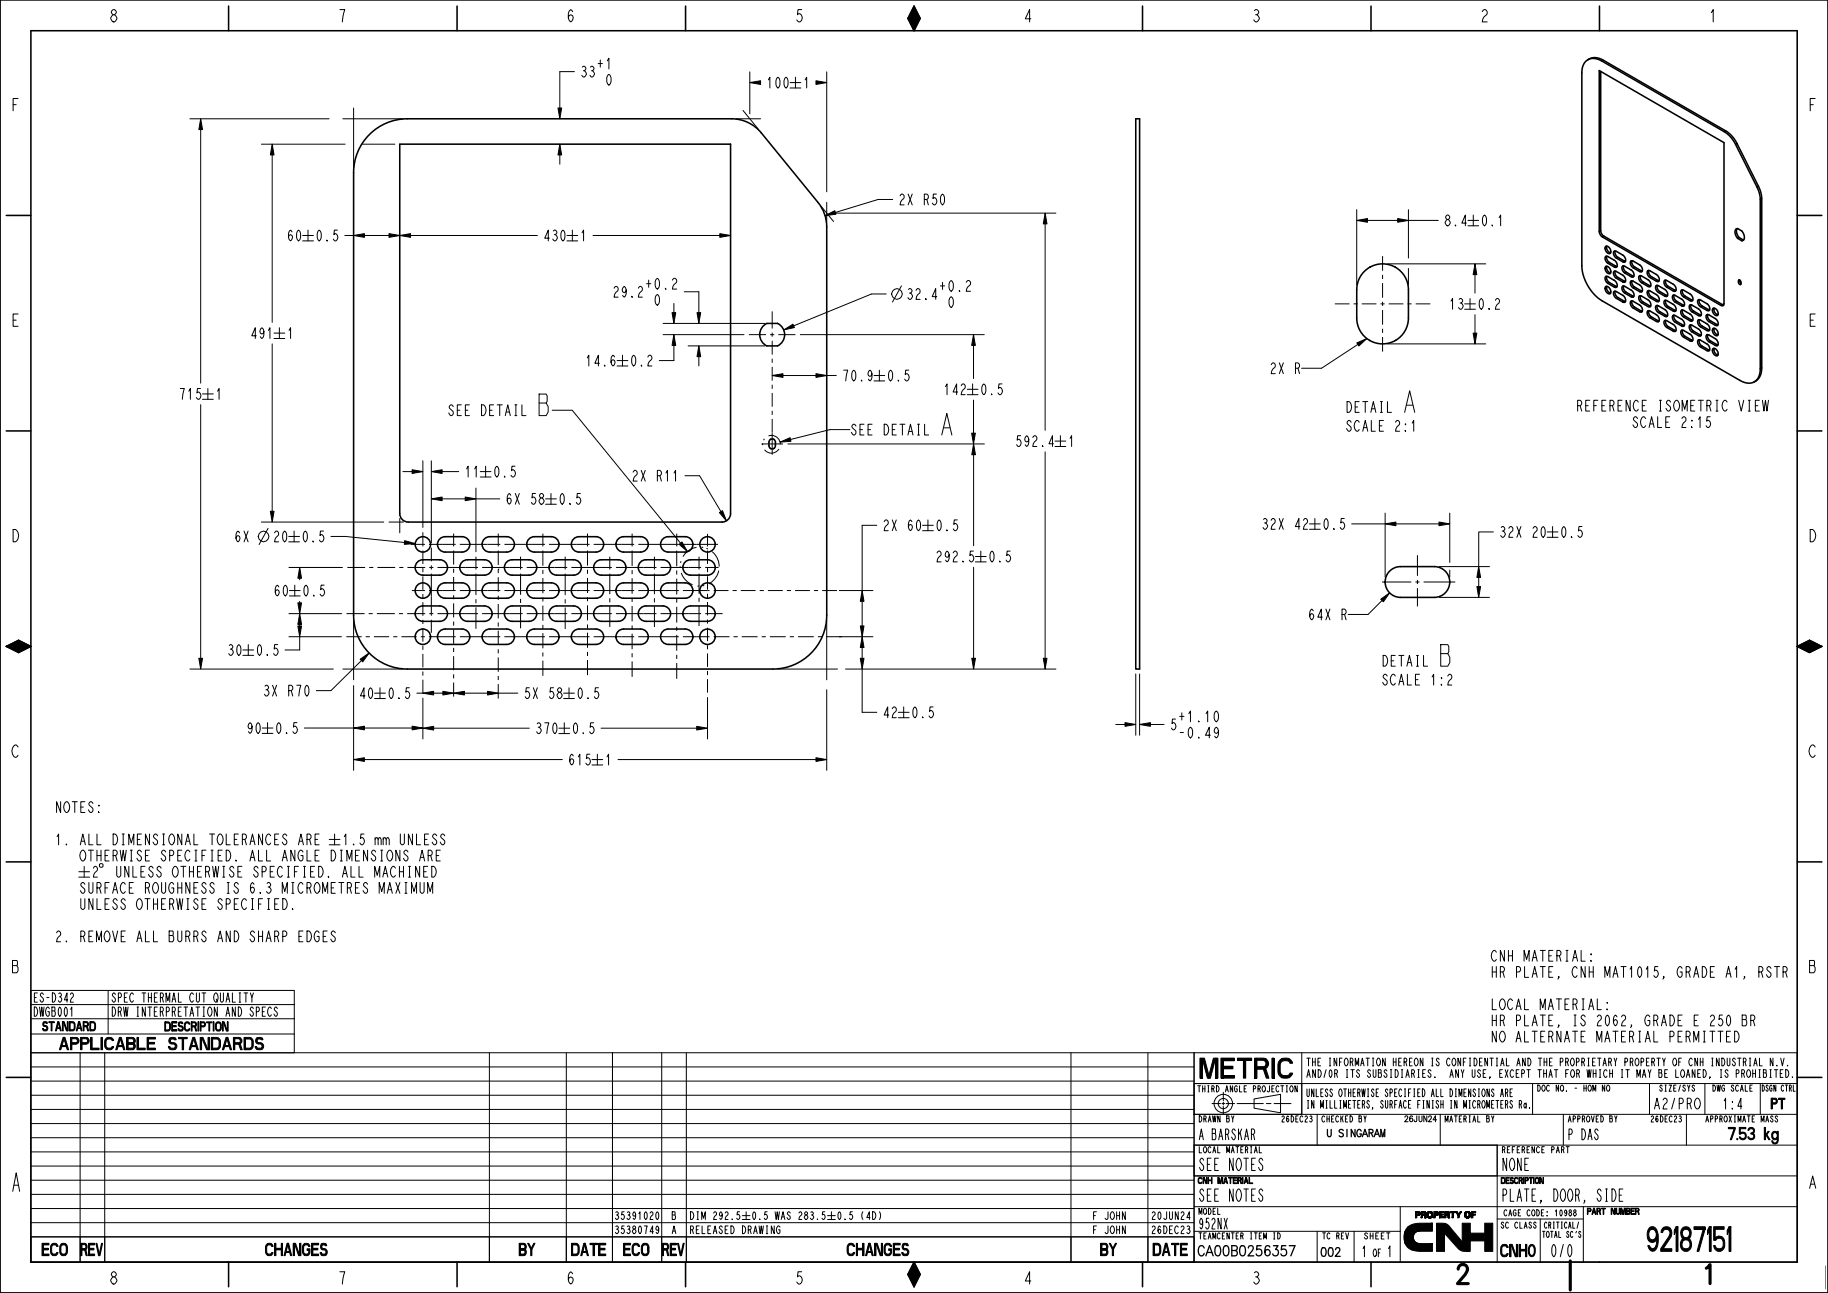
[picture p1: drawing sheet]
<svg xmlns="http://www.w3.org/2000/svg" width="594mm" height="420mm" viewBox="0 0 594 420" stroke-linecap="round" stroke-linejoin="round" font-family="sans-serif">
<g fill="#000">
<path d="M297 2l2 4h-4zM295 6h4l-2 4zM65.2 38.6l.6 3.5h-1.2zM181.3 35.1h1.2l-.6 3.5zM243.7 26.8l3.5-.6v1.2zM265.2 26.2l3.5 .6-3.5 .6zM88.5 46.8l.6 3.5h-1.2zM181.9 46.8l.6 3.5h-1.2zM114.9 76.5l3.5-.6v1.2zM129.9 76.5l3.5-.6v1.2zM126.4 75.9l3.5 .6-3.5 .6zM233.9 75.9l3.5 .6-3.5 .6z"/>
<path d="M268.1 70l3.2-1.5 .3 1.1zM339.6 69.2l.6 3.5h-1.2zM440.9 71.6l3.5-.6v1.2zM454.2 71l3.5 .6-3.5 .6zM479.3 85.7l.6 3.5h-1.2zM219 108.7l.6 3.5h-1.2zM218.4 101.6h1.2l-.6 3.5zM226.5 101.6h1.2l-.6 3.5zM227.1 112.4l.6 3.5h-1.2zM254.7 107.2l3-1.9 .5 1.1zM316.4 108.7l.6 3.5h-1.2zM440.9 111.4l3.3-1.4-2.6 2.4z"/>
<path d="M478.7 108.2h1.2l-.6 3.5zM250.9 122l3.5-.6v1.2zM265.2 121.4l3.5 .6-3.5 .6zM133.9 152.6l3.5 .6-3.5 .6zM140.2 153.2l3.5-.6v1.2zM253.5 143.6l3.2-1.4 .3 1.1zM315.8 140.7h1.2l-.6 3.5zM316.4 144.2l.6 3.5h-1.2zM87.9 166.1h1.2l-.6 3.5zM131.5 175.6l3.4 1-3.5 .2zM140.2 162.1l3.5-.6v1.2zM151.2 161.5l3.5 .6-3.5 .6z"/>
<path d="M220.7 176.8l.9-.7 1.8 3zM233.8 166.5l1-.6 1.3 3.3zM450.1 170.2l3.5-.6v1.2zM467.6 169.6l3.5 .6-3.5 .6zM97.4 199.3l.6 3.5h-1.2zM97.4 184.3l.6 3.5h-1.2zM96.8 195.8h1.2l-.6 3.5zM280.2 191.8l.6 3.5h-1.2zM448.7 194.6l2.9-2-2.1 2.9zM480.5 184.1l.6 3.5h-1.2zM479.9 190.6h1.2l-.6 3.5zM2 210l4-2 4 2z"/>
<path d="M2 210h8l-4 2zM64.6 213.8h1.2l-.6 3.5zM96.8 203.3h1.2l-.6 3.5zM117 214.1l2.9-2-2 2.9zM280.2 206.8l.6 3.5h-1.2zM279.6 213.8h1.2l-.6 3.5zM279.6 203.3h1.2l-.6 3.5zM315.8 213.8h1.2l-.6 3.5zM339 213.8h1.2l-.6 3.5zM584 210l4-2 4 2zM584 210h8l-4 2zM114.9 236.5l3.5-.6v1.2z"/>
<path d="M133.9 235.9l3.5 .6-3.5 .6zM137.4 225.2l3.5-.6v1.2zM137.4 236.5l3.5-.6v1.2zM143.9 224.6l3.5 .6-3.5 .6zM147.4 225.2l3.5-.6v1.2zM158.4 224.6l3.5 .6-3.5 .6zM226.4 235.9l3.5 .6-3.5 .6zM365.6 234.7l3.5 .6-3.5 .6zM370.3 235.3l3.5-.6v1.2zM114.9 246.7l3.5-.6v1.2zM265.2 246.1l3.5 .6-3.5 .6zM59.2 337.4h.5v3.6h-.5z"/>
<path d="M457.4 398.7l8.1-1.4v2.6l-8.9 .1zM457.5 398.6l1.1-.7 1.4-.4 5.5-.2zM466.8 397.3l2.5 .1 1.1 .4 4.8 5.6 2.6-.3-3.7 2.7-4.7-5.2v5.9h-2.6zM295 414h4l-2 4zM297 410l2 4h-4zM458.7 406l6.8-2v2.5h-4.5zM456.3 402h3zM456.3 401.9l3-.1zM456.3 402.1l3 .1zM456.3 401.7l3-.1v.2l-3 .1zM456.3 402.2l3 .1zM456.3 401.6l3-.1z"/>
<path d="M456.3 402.3h3l.1 .1-3.1 .1zM456.3 401.5l3.1-.1zM456.3 402.5l3.1 .1zM456.3 401.3l3.1-.1v.2l-3.1 .1zM456.3 402.6l3.1 .1zM456.3 401.2l3.2-.1zM456.3 402.7l3.2 .1-3.1 .1zM456.3 401.1l3.2-.1zM456.4 402.9h3.1zM456.4 401l3.1-.1zM456.4 403h3.2zM456.4 400.8l3.2-.1-3.2 .3z"/>
<path d="M456.4 403.1h3.2zM456.4 400.7h3.3zM456.4 403.2h3.3zM456.4 400.6l3.4-.1zM456.4 403.3h3.4zM456.4 400.5h3.4zM456.5 403.4h3.4zM456.5 400.5l3.4-.1zM456.5 403.4l3.4 .1zM456.5 400.4l3.5-.1zM456.5 403.5h3.5zM456.5 400.3l3.6-.1z"/>
<path d="M456.5 403.6h3.6zM456.5 400.2h3.7zM456.5 403.7h3.7zM456.5 400.1h3.9zM456.6 403.7l3.8 .1zM456.6 400.1l4-.1zM456.6 403.8h4zM456.6 400l4.7-.1zM456.6 403.9h4.3zM456.6 404h4.9zM456.7 404h5.2zM456.7 404h8.8l-6.8 2-1.3-.8z"/>
<path d="M474.1 405.8l3.7-2.7v3.4l-2.5-.1zM476.6 406.5h.4zM475.2 397.3h2.6v3.3h4.7v2.5h-4.7l-2.6 .3zM482.5 397.3h2.6v9.2h-2.6z"/>
</g>
<g fill="none" stroke="#000" stroke-width=".32">
<path d="M295 6h4l-2 4zM297 2l2 4h-4zM521.1 19.6l-.5 .3M61.7 38.6h45.2M65.2 38.6l.6 3.5h-1.2zM111.4 38.6h19.4M114.9 35.1v19.4M181.3 35.1h1.2l-.6 3.5zM186.7 23.3h-4.8v11.8M239.3 38.6h7.9M241.4 35.9l5 6M243.7 26.8l3.5-.6v1.2z"/>
<path d="M243.7 23.3v13.7M265.2 26.2l3.5 .6-3.5 .6zM268.7 23.3v39M65.2 42.1v82.4M85 46.8h27.1M88.5 46.8l.6 3.5h-1.2zM88.5 50.3v54.4M117.8 46.8h10.5M181.9 46.8l.6 3.5h-1.2zM181.9 50.3v3M560.8 42.5l-.4 .3M564.5 46.7l-.5 .2"/>
<path d="M112.1 76.5h2.8M114.9 76.5l3.5-.6v1.2zM118.4 76.5h8M126.4 75.9l3.5 .6-3.5 .6zM129.9 76.5l3.5-.6v1.2zM133.4 76.5h41.2M192.7 76.5h41.2M233.9 75.9l3.5 .6-3.5 .6zM266.9 67l4 4.9M268.1 70l3.2-1.5 .3 1.1zM268.7 65.7v6.4M270.3 69.2h72.8"/>
<path d="M290.1 64.8h-4.8l-13.8 4.2M339.6 69.2l.6 3.5h-1.2zM339.6 72.7v67.1M440.9 71.6l3.5-.6v1.2zM440.9 68.1v24.4M444.4 71.6h9.8M454.2 71l3.5 .6-3.5 .6zM457.7 68.1v15.7M457.7 71.6h9.7M520.2 74.9l-.5 .3M521.2 76.7l-.5 .3M571.4 60.5l-.4 .3"/>
<path d="M572.5 64.6l-.5 .2M219 98.6v3M222.4 94.8h4.7v6.8M288 95.5h-4.8l-25.3 10.4M292.9 92.9l-2.9 5.2M433.8 98.7h4.7M439.9 98.7h1.3M442.5 98.7h4.8M448.6 98.7h1.4M449.3 83.2v4.8M449.3 89.3v1.3M449.3 92v4.7"/>
<path d="M449.3 98v1.4M450.9 85.7h31.9M451.3 98.7h4.8M457.4 98.7h1.3M457.7 87.2v5.3M460.1 98.7h4.7M479.3 85.7l.6 3.5h-1.2zM479.3 89.2v6M522.1 80.4l-.5 .2M522.1 86.9l-.5 .3M522.1 93.4l-.5 .3M523 85.3l-.5 .2"/>
<path d="M523 91.8l-.5 .3M525.1 86.5l-.5 .2M525.1 93l-.5 .3M525.7 83.6l-.4 .2M525.7 90.1l-.4 .3M525.7 96.6l-.4 .3M527.8 84.8l-.5 .2M527.8 91.3l-.5 .3M527.8 97.8l-.5 .3M528.5 88.4l-.5 .3M528.5 94.9l-.5 .3M530.5 89.6l-.4 .3"/>
<path d="M530.5 96.1l-.4 .3M531.2 86.7l-.5 .3M531.2 93.3l-.5 .2M531.2 99.8l-.5 .3M533.3 87.9l-.5 .3M533.3 94.5l-.5 .2M533.9 91.6l-.4 .2M533.9 98.1l-.4 .3M536 92.8l-.5 .2M536 99.3l-.5 .3M536.7 89.9l-.5 .3M536.7 96.4l-.5 .3"/>
<path d="M538.8 91.1l-.5 .3M538.8 97.6l-.5 .3M539.4 94.7l-.5 .3M541.5 95.9l-.5 .3M542.1 93l-.4 .3M542.1 99.6l-.4 .2M544.2 94.2l-.5 .3M544.9 97.9l-.5 .3M547 99.1l-.5 .3M547.6 96.2l-.5 .3M549.7 97.4l-.5 .3M553.1 99.4l-.5 .2"/>
<path d="M559.7 98.9l-.5 .3M565.3 91l-.4 .2M565.4 91.4l-.5 .3M88.5 111.7v54.4M215.5 108.7h26.3M215.5 105.1h33.1M218.4 101.6h1.2l-.6 3.5zM219 108.7l.6 3.5h-1.2zM219 112.2v4.9h-4.8M223.6 112.4h25M226.5 101.6h1.2l-.6 3.5zM227.1 112.4l.6 3.5h-1.2z"/>
<path d="M227.1 115.9v3M243.4 108.7h5.5M250.3 108.7h1.3M250.9 101.2v5.5M250.9 108v1.4M250.9 110.7v4.5M250.9 116.5v1.3M250.9 119.2v4.4M252.9 108.7h5.6M254.7 107.2l3-1.9 .5 1.1zM260.1 108.7h59.8M316.4 108.7l.6 3.5h-1.2z"/>
<path d="M316.4 112.2v10.8M440.9 111.4l3.3-1.4-2.6 2.4zM441.3 111.9l-11.8 7.7h-6.5M449.3 100.7v4.8M449.3 106.8v1.3M449.3 109.5v4.7M450.9 111.7h31.9M478.7 108.2h1.2l-.6 3.5zM479.3 102.2v6M533.3 101l-.5 .3M536.7 102.9l-.5 .3M538.8 104.1l-.5 .3"/>
<path d="M539.4 101.3l-.5 .2M541.5 102.5l-.5 .2M542.1 106.1l-.4 .3M544.2 100.8l-.5 .2M544.2 107.3l-.5 .3M544.9 104.4l-.5 .3M547 105.6l-.5 .3M547.6 102.7l-.5 .3M547.6 109.3l-.5 .2M549.7 103.9l-.5 .3M549.7 110.5l-.5 .2M550.3 101l-.4 .3"/>
<path d="M550.3 107.6l-.4 .2M552.4 102.2l-.4 .3M552.4 108.8l-.4 .2M553.1 105.9l-.5 .3M553.1 112.4l-.5 .3M555.2 100.6l-.5 .2M555.2 107.1l-.5 .3M555.2 113.6l-.5 .3M555.8 104.2l-.5 .3M555.8 110.7l-.5 .3M556.9 100.5l-.4 .3M556.9 107l-.4 .3"/>
<path d="M556.9 113.6l-.4 .2M557.9 105.4l-.5 .3M557.9 111.9l-.5 .3M572.5 119.5l-.5 .3M65.2 131.5v82.3M179.5 133.3h6.5l35.2 43.1M250.9 122l3.5-.6v1.2zM250.9 125v1.3M250.9 127.6v4.5M250.9 133.4v1.4M250.9 136.1v4.5M254.4 122h10.8"/>
<path d="M265.2 121.4l3.5 .6-3.5 .6zM268.7 122h3.1M276.2 139.6h-6.5l-12.8 3.2M316.4 130v10.7M130.9 153.2h3M133.9 152.6l3.5 .6-3.5 .6zM137.4 149.7v21.6M140.2 153.2l3.5-.6v1.2zM140.2 149.7v26.6M143.7 153.2h5.4M154.7 158.6v20.6M222.6 154.5h4.7l7 11.7"/>
<path d="M247.4 144.2h7M250.9 140.7v7M253.5 143.6l3.2-1.4 .3 1.1zM256 144.2h63.9M315.8 140.7h1.2l-.6 3.5zM316.4 144.2l.6 3.5h-1.2zM316.4 147.7v29.6M339.6 146.8v67M85 169.6h39.7M87.1 171.6l-2.9 5.3M87.9 166.1h1.2l-.6 3.5zM107.5 174.3h4.8l19.1 1.9"/>
<path d="M126.4 169.6h4.7M129.9 168.4v4.7M131.5 175.6l3.4 1-3.5 .2zM133.5 176.8h4.6M137.4 172.9v4.6M137.4 178.8v4.4M139.4 176.8h8.7M140.2 162.1l3.5-.6v1.2zM140.2 177.9v4.4M143.7 162.1h7.5M147.4 173.3v4.2M147.4 178.8v4.6"/>
<path d="M149.4 176.8h13.2M151.2 161.5l3.5 .6-3.5 .6zM154.7 162.1h7.7M161.9 173.3v4.2M161.9 178.8v4.7M163.9 176.8h13.2M176.4 173.3v4.2M176.4 178.8v5M178.4 176.8h13.2M190.9 173.3v4.2M190.9 178.8v4.9M192.9 176.8h13.2"/>
<path d="M205.4 173.3v4.2M205.4 178.8v5M207.4 176.8h13.2M219.9 173.3v4.2M219.9 178.8v5.2M220.7 176.8l.9-.7 1.8 3zM221.9 176.8h11.4M229.9 173.4v4.1M229.9 178.8v4.4M233.8 166.5l1-.6 1.3 3.3zM284.9 170.6h-4.7v21.2M439.3 170.2h10.8"/>
<path d="M450.1 170.2l3.5-.6v1.2zM450.1 166.7v20.8M453.6 170.2h14M467.6 169.6l3.5 .6-3.5 .6zM471.1 166.7v16M485.3 172.8h-4.8v11.3M93.9 199.3h17.1M93.9 184.3h17.4M96.8 195.8h1.2l-.6 3.5zM97.4 199.3l.6 3.5h-1.2zM97.4 184.3l.6 3.5h-1.2zM97.4 187.8v.5"/>
<path d="M97.4 195.3v.5M112.6 199.3h5.9M112.9 184.3h5.8M119.8 199.3h1.3M120 184.3h1.3M122.5 199.3h5.8M122.7 184.3h5.7M129.6 199.3h1.4M129.7 184.3h1.4M132.3 199.3h5.9M132.4 184.3h5.8M133.9 191.8h4.2"/>
<path d="M137.4 184.6v1.3M137.4 187.2v4.4M137.4 193v1.3M137.4 195.6v4.4M139.4 191.8h8.7M139.5 199.3h1.3M139.5 184.3h1.3M140.2 183.7v1.3M140.2 186.3v13.7M142.2 199.3h13.1M142.2 184.3h13.1M147.4 184.7v1.4"/>
<path d="M147.4 187.4v4.6M147.4 193.3v1.4M147.4 196v4.6M149.4 191.8h13.2M154.7 180.8v4.2M154.7 186.3v7M154.7 194.6v1.4M154.7 197.3v7M156.7 199.3h13.1M156.7 184.3h13.1M161.9 184.8h.1M161.9 184.8v1.4"/>
<path d="M161.9 187.5v4.7M161.9 193.5v1.4M161.9 196.2v4.7M163.9 191.8h13.2M169.2 180.8v4.2M169.2 186.3v6.9M169.2 194.5v1.4M169.2 197.2v6.9M171.2 199.3h13.1M171.2 184.3h13.1M176.4 185.1v1.3M176.4 187.8v4.9"/>
<path d="M176.4 194v1.4M176.4 196.7v5M178.4 191.8h13.2M183.7 180.8v4.2M183.7 186.3v7M183.7 194.7v1.3M183.7 197.3v7M185.7 199.3h13.1M185.7 184.3h13.1M190.9 185.1v1.3M190.9 187.7v4.9M190.9 194v1.3"/>
<path d="M190.9 196.6v4.9M192.9 191.8h13.2M198.2 180.8v4.2M198.2 186.3v6.7M198.2 194.3v1.4M198.2 197v6.7M200.2 199.3h13.1M200.2 184.3h13.1M205.4 185.2v1.3M205.4 187.8v5M205.4 194.2v1.3M205.4 196.8v5.1"/>
<path d="M207.4 191.8h13.2M212.7 180.8v4.2M212.7 186.3v6.7M212.7 194.3v1.4M212.7 197v6.7M214.7 199.3h13.1M214.7 184.3h13.1M219.9 185.3v1.3M219.9 188v5.1M219.9 194.4v1.4M219.9 197.1v5.1M221.9 191.8h8.7"/>
<path d="M227.2 180.8v4.2M227.2 186.3v6.5M227.2 194.2v1.3M227.2 196.8v6.6M229.2 199.3h5.6M229.2 184.3h4.3M229.9 184.5v1.4M229.9 187.2v4.3M229.9 192.9v1.3M229.9 195.5v4.4M231.9 191.8h4.8M238.1 191.8h1.3"/>
<path d="M240.7 191.8h4.9M246.9 191.8h1.3M249.6 191.8h4.8M255.7 191.8h1.3M258.4 191.8h4.8M264.5 191.8h1.4M267.2 191.8h4.8M272.8 191.8h10.9M280.2 191.8l.6 3.5h-1.2zM280.2 195.3v8M316.4 184.3v29.5M448.7 194.6l2.9-2-2.1 2.9z"/>
<path d="M449.1 189.1h9.5M449.1 195.1l-4.5 4.5h-6.5M460 189.1h1.3M460.6 180.3v6.8M460.6 188.4v1.3M460.6 191.1v5.9M462.6 189.1h10.3M467.7 194.1h16.3M467.7 184.1h16.3M471.1 185.2v2.3M479.9 190.6h1.2l-.6 3.5zM480.5 184.1l.6 3.5h-1.2z"/>
<path d="M480.5 187.6v3M2 210l4-2 4 2zM2 210h8l-4 2zM61.7 217.3h46.6M64.6 213.8h1.2l-.6 3.5zM93.9 206.8h17M96.8 203.3h1.2l-.6 3.5zM97.4 202.8v.5M97.4 206.8v4.3h-4.8M111.4 217.3h19.4M112.5 206.8h5M114.9 201.4v19.4"/>
<path d="M117 214.1l2.9-2-2 2.9zM117.5 214.6l-10 9.7h-4.7M118.8 206.8h1.4M121.5 206.8h5M127.8 206.8h1.3M130.5 206.8h4.9M136.8 206.8h1.3M137.4 201.3v1.4M137.4 204v4.4M137.4 209.7v1.4M137.4 212.4v4.4M137.4 218.1v1.4"/>
<path d="M139.4 206.8h8.7M140.2 201.3v4.3M147.4 201.9v1.3M147.4 204.6v4.5M147.4 210.5v1.3M147.4 213.1v4.6M147.4 219v1.4M149.4 206.8h13.2M161.9 202.2v1.3M161.9 204.9v4.7M161.9 210.9v1.3M161.9 213.6v4.6"/>
<path d="M161.9 219.6v1.3M163.9 206.8h13.2M176.4 203v1.3M176.4 205.7v4.9M176.4 211.9v1.4M176.4 214.6v4.9M178.4 206.8h13.2M190.9 202.9v1.3M190.9 205.5v4.9M190.9 211.8v1.3M190.9 214.4v4.9M192.9 206.8h13.2"/>
<path d="M205.4 203.2v1.3M205.4 205.9v5M205.4 212.2v1.3M205.4 214.9v5M207.4 206.8h13.2M219.9 203.6v1.3M219.9 206.2v5.2M219.9 212.7v1.3M219.9 215.4v5.1M221.9 206.8h8.7M229.9 201.2v1.4M229.9 203.9v4.4"/>
<path d="M229.9 209.6v1.3M229.9 212.3v4.3M229.9 218v1.3M231.9 206.8h5.2M238.4 206.8h1.3M241.1 206.8h5.1M247.5 206.8h1.4M250.2 206.8h5.1M252.8 217.3h19.4M256.7 206.8h1.3M259.3 206.8h5.2M265.8 206.8h1.3"/>
<path d="M268.5 206.8h15.2M268.7 201.4v19.4M274.8 217.3h68.3M279.6 213.8h1.2l-.6 3.5zM279.6 203.3h1.2l-.6 3.5zM280.2 206.8l.6 3.5h-1.2zM280.2 217.3v14.1h4.7M280.2 210.3v3.5M315.8 213.8h1.2l-.6 3.5zM339 213.8h1.2l-.6 3.5zM369.1 218.9v19.9M370.3 218.9v19.9"/>
<path d="M584 210l4-2 4 2zM584 210h8l-4 2zM98.9 236.5h16M114.9 236.5l3.5-.6v1.2zM114.9 222.7v27.5M118.4 236.5h15.5M133.9 235.9l3.5 .6-3.5 .6zM137.4 225.2l3.5-.6v1.2zM137.4 236.5l3.5-.6v1.2zM137.4 220.8v4.4h-2M137.4 226.8v13.2M140.9 236.5h31.1"/>
<path d="M140.9 225.2h3M143.9 224.6l3.5 .6-3.5 .6zM147.4 225.2l3.5-.6v1.2zM147.4 221.7v4.6M150.9 225.2h7.5M158.4 224.6l3.5 .6-3.5 .6zM161.9 225.2h6.4M161.9 222.2v4.7M195.3 236.5h31.1M226.4 235.9l3.5 .6-3.5 .6zM229.9 220.6v4.4M229.9 226.6v13.4"/>
<path d="M268.7 224.1v26.1M362.6 235.3h3M365.6 234.7l3.5 .6-3.5 .6zM370.3 235.3l3.5-.6v1.2zM373.8 235.3h4.5M114.9 246.7l3.5-.6v1.2zM118.4 246.7h64.3M200.8 246.7h64.4M265.2 246.1l3.5 .6-3.5 .6zM10 321.7h85.6v14.2M10 326.3h85.6M35.1 321.7v14.2"/>
<path d="M58 337h2.9v.4h-2.9zM59.2 337.4h.5v3.6h-.5zM95.6 330.9h-85.6v79.1h574v-68h-574h85.6v-6.1h-85.6M10 355.8h378M10 351.2h378M10 346.6h378M26 342v68M34 342v68M159 342v68M184 342v68M199 342v68v-8.2h-189h378M215 342v68"/>
<path d="M223 342v68M348 342v68M373 342v68M388 352h35v10h-35zM388 342v68v-8.2h-189M388 352h196M393.9 358.5h2.7M397.1 358.5h.9M397.5 354.8v2.8M397.5 358v.9M397.5 359.4v2.4M398.4 358.5h2.8"/>
<path d="M402 358.5h8.5M407.5 357l8.6-1.5v6l-8.6-1.5zM411.5 358.5h1.5M414 358.5h5.5M423 342v20M471.2 350l.5-2.5 .6 2.5M471.4 349.1h.7M498 352v10M536 352v10M554 352v10M572 352v10M10 378.8h378"/>
<path d="M10 374.2h378M10 369.6h378M10 365h378M10 360.4h378M388 362h196M428 362v10M468 362v10M486.5 372v38M508 362v10M548 362v10M584 372h-196v10h98.5M10 397.2h378"/>
<path d="M10 392.6h378M10 388h378M10 383.4h378M388 400h67M388 392h196M388 382h196M428 400v10M440 400v10M455 392v18M457.4 398.7l8.1-1.4v2.6l-8.9 .1zM457.5 398.6l1.1-.7 1.4-.4 5.5-.2zM466.8 397.3l2.5 .1 1.1 .4 4.8 5.6 2.6-.3-3.7 2.7-4.7-5.2v5.9h-2.6z"/>
<path d="M475.2 397.3h2.6v3.3h4.7v2.5h-4.7l-2.6 .3zM482.5 397.3h2.6v9.2h-2.6zM486.5 396h28M500.5 396v14M514.5 392v18M295 414h4l-2 4zM297 410l2 4h-4zM456.3 401.9l3-.1zM456.3 402h3zM456.3 402.1l3 .1zM456.3 401.7l3-.1v.2l-3 .1zM456.3 402.2l3 .1z"/>
<path d="M456.3 401.6l3-.1zM456.3 402.3h3l.1 .1-3.1 .1zM456.3 401.5l3.1-.1zM456.3 402.5l3.1 .1zM456.3 401.3l3.1-.1v.2l-3.1 .1zM456.3 402.6l3.1 .1zM456.3 401.2l3.2-.1zM456.3 402.7l3.2 .1-3.1 .1zM456.3 401.1l3.2-.1zM456.4 401l3.1-.1zM456.4 402.9h3.1zM456.4 403h3.2z"/>
<path d="M456.4 400.8l3.2-.1-3.2 .3zM456.4 403.1h3.2zM456.4 400.7h3.3zM456.4 403.2h3.3zM456.4 400.6l3.4-.1zM456.4 403.3h3.4zM456.4 400.5h3.4zM456.5 403.4h3.4zM456.5 400.5l3.4-.1zM456.5 403.4l3.4 .1zM456.5 400.4l3.5-.1zM456.5 400.3l3.6-.1z"/>
<path d="M456.5 403.5h3.5zM456.5 400.2h3.7zM456.5 403.6h3.6zM456.5 400.1h3.9zM456.5 403.7h3.7zM456.6 400.1l4-.1zM456.6 403.7l3.8 .1zM456.6 400l4.7-.1zM456.6 403.8h4zM456.6 403.9h4.3zM456.6 404h4.9zM456.7 404h8.8l-6.8 2-1.3-.8z"/>
<path d="M456.7 404h5.2zM458.7 406l6.8-2v2.5h-4.5zM474.1 405.8l3.7-2.7v3.4l-2.5-.1zM476.6 406.5h.4zM481.7 413.8l.6-.7h.4l.6 .7a1.55 1.55 0 0 1-1 1.7l-.6 1.6h1.6"/>
<circle cx="291.5" cy="95.5" r="1.72"/>
<circle cx="85.6" cy="174.3" r="1.72"/>
<circle cx="397.5" cy="358.5" r="3"/>
<circle cx="397.5" cy="358.5" r="1.66"/>
</g>
<g fill="none" stroke="#000" stroke-width=".51">
<path d="M0 0h594v420h-594zM10 10h574v400h-574zM74.3 2v8M148.5 2v8M222.8 2v8M295 6l2-4 2 4M295 6l2 4 2-4M295 6h4M371.3 2v8M445.5 2v8M516 19.4l1.2-.6 1.1-.1 1.4 .3 1.3 .6 40 23 1.9 1.6 1.6 2.4 7.2 14.4 .8 3.1v55.7l-.6 2.6-.7 .9-1.1 .7M516 19.4l-.8 .7-.6 .9-.5 2.4-.1 62.9a14.6 14.6 0 0 0 6.6 11.4l45.1 26 2.3 .8 1.1-.1 1-.4"/>
<path d="M516 19.4l1-.4h1.1l2.5 .9 39.9 23 1.9 1.6 1.6 2.4 7.2 14.3 .8 3.2v55.6l-.5 2.5-.6 .9-.8 .6M519.8 2v8M369.1 38.6h1.2v178.7h-1.2zM519.7 22.9l40.5 23.4v52.3l-.3 .7-.7-.1-38.5-22.2-.7-.9-.3-.9zM520.2 23.2v51.7l.2 .9 .8 .9 38.9 22.4M120.6 43.2a17.4 17.4 0 0 1 11.8-4.6h105.3a12.5 12.5 0 0 1 9.7 4.6l18.4 22.6a12.5 12.5 0 0 1 2.9 7.9v126.1a17.5 17.5 0 0 1-17.5 17.5h-118.8a17.5 17.5 0 0 1-17.5-17.5v-143.7a17.5 17.5 0 0 1 5.7-12.9zM129.9 46.8h107.5v120a2.75 2.75 0 0 1-2.7 2.8h-102a2.75 2.75 0 0 1-2.8-2.8zM2 70h8M522.1 80l.2 1.3 1.1 .8M564.5 74.3l-.2 1.3 .9 1.6M564.7 77.4l-.6-1-.3-1 .2-.8 .6-.3 1.4 .7 .7 1.2 .1 1.4-.3 .5-.5 .1M564.7 77.4l1.3 .8"/>
<path d="M565.2 77.2l1.3 .7M565.2 77.2l-.5 .2M566.5 77.9l-.5 .3M566.6 77.9h-.1M584 70h8M443.7 87.9a8.4 8.4 0 0 1 9-1.5 8.4 8.4 0 0 1 5 7.7v9.2a8.4 8.4 0 0 1-8.4 8.4 8.4 8.4 0 0 1-8.4-8.4v-9.2a8.4 8.4 0 0 1 2.8-6.2zM521.8 80.1l.6-.1 .7 .7 .4 1-.3 .6h-.6l-.7-.6-.3-.9zM521.8 86.6h.6l.7 .6 .4 1-.3 .6h-.6l-.7-.6-.3-.9zM521.8 93.2l.6-.1 .7 .6 .4 1-.3 .7h-.6l-.7-.7-.3-.9zM521.8 83.4l.6-.1 2.5 1.5 .6 1-.1 .9-.7 .1-2.4-1.5-.7-1zM521.8 89.9l.6-.1 2.5 1.5 .6 1-.1 1h-.7l-2.4-1.4-.7-1.1zM522.1 93l.2 1.3 1.1 .9"/>
<path d="M522.1 89.8v.8l.6 .9 2.8 1.6M522.1 86.5l.2 1.3 1.1 .9M522.1 83.2v.9l.6 .9 2.8 1.6M524.5 81.7l.6-.1 2.5 1.5 .6 1-.1 .9-.6 .1-2.5-1.5-.6-1zM524.5 88.2l.6-.1 2.5 1.5 .6 1-.1 1h-.6l-2.5-1.4-.6-1.1zM524.5 94.7h.6l2.5 1.4 .6 1.1-.1 .9-.6 .1-2.5-1.5-.6-1zM524.9 94.6v.9l.5 .9 2.8 1.6M524.9 88.1v.8l.5 .9 2.8 1.6M524.9 81.5v.9l.5 .9 2.8 1.6M527.2 86.5l.7-.1 2.5 1.5 .6 1-.2 1h-.6l-2.5-1.4-.6-1zM527.2 93h.7l2.5 1.4 .6 1.1-.2 .9-.6 .1-2.5-1.5-.6-1zM527.6 92.9v.9l.5 .9 2.8 1.6"/>
<path d="M527.6 86.4v.8l.5 .9 2.8 1.6M530 84.8h.6l2.5 1.4 .6 1-.1 1-.7 .1-2.4-1.5-.6-1zM530 91.4l.6-.1 2.5 1.5 .6 1-.1 .9-.7 .1-2.4-1.5-.6-1zM530 97.9l.6-.1 2.5 1.5 .6 1-.1 1h-.7l-2.4-1.4-.6-1.1zM530.3 97.8v.8l.6 .9 2.8 1.6M530.3 91.2v.9l.6 .9 2.8 1.6M530.3 84.7v.8l.6 1 2.8 1.6M532.7 89.7l.6-.1 2.5 1.5 .6 1-.1 .9-.6 .1-2.5-1.5-.6-1zM532.7 96.2l.6-.1 2.5 1.5 .6 1-.1 1h-.6l-2.5-1.4-.6-1zM533.1 96.1v.8l.5 .9 2.8 1.6M533.1 89.5v.9l.5 .9 2.8 1.6M535.4 88l.7-.1 2.5 1.5 .6 1-.2 .9-.6 .1-2.5-1.4-.6-1.1z"/>
<path d="M535.4 94.5l.7-.1 2.5 1.5 .6 1-.2 1-.6 .1-2.5-1.5-.6-1zM535.8 94.4v.8l.5 .9 2.8 1.6M535.8 87.9v.8l.5 .9 2.8 1.6M538.2 92.8h.6l2.5 1.4 .6 1-.1 1-.7 .1-2.4-1.5-.6-1zM538.2 99.4l.6-.1 2.5 1.5 .6 1-.1 .9-.7 .1-2.4-1.5-.6-1zM538.6 99.2l-.1 .9 .6 .9 2.8 1.6M538.6 92.7l-.1 .8 .6 1 2.8 1.6M540.9 91.1h.6l2.5 1.4 .6 1.1-.1 .9-.6 .1-2.5-1.5-.6-1zM540.9 97.7l.6-.1 2.5 1.5 .6 1-.1 .9-.6 .1-2.5-1.5-.6-1zM541.3 97.5v.9l.5 .9 2.8 1.6M541.3 91v.9l.5 .9 2.8 1.6M543.6 96l.7-.1 2.5 1.5 .6 1-.2 .9-.6 .1-2.5-1.4-.6-1.1z"/>
<path d="M544 95.9v.8l.5 .9 2.8 1.6M546.4 94.3l.6-.1 2.5 1.5 .6 1-.1 1h-.7l-2.4-1.4-.6-1.1zM546.8 94.2l-.1 .8 .6 .9 2.8 1.6M549.1 99.1h.6l2.5 1.4 .6 1.1-.1 .9-.6 .1-2.5-1.5-.6-1zM549.5 99v.9l.5 .9 2.8 1.6M551.8 97.5l.7-.1 2.5 1.5 .6 1-.2 .9-.6 .1-2.5-1.5-.6-1zM552.2 97.3v.9l.5 .9 2.8 1.6M565 91h.4l.3 .4-.1 1-.6-.5zM565.4 91l.3 1.1M248.1 105.8l1.1-.7h3.5a4 4 0 0 1 2.3 3.6 4 4 0 0 1-2.3 3.7h-3.5a4 4 0 0 1-1.1-6.6zM535.4 101h.7l2.5 1.4 .6 1.1-.2 .9-.6 .1-2.5-1.5-.6-1zM535.8 100.9v.9l.5 .9 2.8 1.6"/>
<path d="M540.9 104.2l.6-.1 2.5 1.5 .6 1-.1 1h-.6l-2.5-1.4-.6-1zM541.3 104.1v.8l.5 .9 2.8 1.6M543.6 102.5l.7-.1 2.5 1.5 .6 1-.2 1-.6 .1-2.5-1.5-.6-1zM544 102.4v.8l.5 .9 2.8 1.6M546.4 100.8h.6l2.5 1.4 .6 1-.1 1-.7 .1-2.4-1.5-.6-1zM546.4 107.4l.6-.1 2.5 1.5 .6 1-.1 .9-.7 .1-2.4-1.5-.6-1zM546.8 107.2l-.1 .9 .6 .9 2.8 1.6M546.8 100.7l-.1 .9 .6 .9 2.8 1.6M549.1 105.7l.6-.1 2.5 1.5 .6 1-.1 .9-.6 .1-2.5-1.5-.6-1zM549.5 105.5v.9l.5 .9 2.8 1.6M551.8 104l.7-.1 2.5 1.5 .6 1-.2 1h-.6l-2.5-1.4-.6-1.1zM551.8 110.5l.7-.1 2.5 1.5 .6 1-.2 1-.6 .1-2.5-1.5-.6-1z"/>
<path d="M552.2 110.4v.8l.5 .9 2.8 1.6M552.2 103.9v.8l.5 .9 2.8 1.6M554.6 102.3l.6-.1 2.5 1.5 .6 1-.1 1h-.7l-2.4-1.4-.6-1.1zM554.6 108.8h.6l2.5 1.4 .6 1-.1 1-.7 .1-2.4-1.5-.6-1zM555 108.7l-.1 .9 .6 .9 2.8 1.6M555 102.2l-.1 .8 .6 .9 2.8 1.6M556.7 100.2h.6l.7 .6 .4 1-.3 .6h-.6l-.7-.6-.3-.9zM556.7 106.8l.6-.1 .7 .7 .4 .9-.3 .7h-.6l-.7-.7-.3-.9zM556.7 113.3l.6-.1 .7 .7 .4 1-.3 .6h-.6l-.7-.6-.3-.9zM557 113.2l.2 1.3 1.1 .8M557 106.6l.2 1.3 1.1 .9M557 100.1l.2 1.3 1.1 .9"/>
<path d="M2 140h8M584 140h8M250.2 142.9a1.05 1.05 0 0 1 1.1-.2 1.05 1.05 0 0 1 .7 .9v1.2a1.05 1.05 0 0 1-1.1 1 1.05 1.05 0 0 1-1-1v-1.4zM142.7 175.3a2.5 2.5 0 0 1 2-1h5.5a2.5 2.5 0 0 1 2.5 2.5 2.5 2.5 0 0 1-2.5 2.5h-5.5a2.5 2.5 0 0 1-2.3-1.4 2.5 2.5 0 0 1 .3-2.6zM157.2 175.3a2.5 2.5 0 0 1 2-1h5.5a2.5 2.5 0 0 1 2.5 2.5 2.5 2.5 0 0 1-2.5 2.5h-5.5a2.5 2.5 0 0 1-2.3-1.4 2.5 2.5 0 0 1 .3-2.6zM171.7 175.3a2.5 2.5 0 0 1 2-1h5.5a2.5 2.5 0 0 1 2.5 2.5 2.5 2.5 0 0 1-2.5 2.5h-5.5a2.5 2.5 0 0 1-2.3-1.4 2.5 2.5 0 0 1 .3-2.6zM186.6 174.9l1.6-.6h5.5a2.5 2.5 0 0 1 2.5 2.5 2.5 2.5 0 0 1-2.5 2.5h-5.5a2.5 2.5 0 0 1-2.4-1.6 2.5 2.5 0 0 1 .8-2.8zM200.7 175.3a2.5 2.5 0 0 1 2-1h5.5a2.5 2.5 0 0 1 2.5 2.5 2.5 2.5 0 0 1-2.5 2.5h-5.5a2.5 2.5 0 0 1-2.3-1.4 2.5 2.5 0 0 1 .3-2.6zM215.2 175.3a2.5 2.5 0 0 1 2-1h5.5a2.5 2.5 0 0 1 2.5 2.5 2.5 2.5 0 0 1-2.5 2.5h-5.5a2.5 2.5 0 0 1-2.3-1.4 2.5 2.5 0 0 1 .3-2.6zM135.5 197.8a2.5 2.5 0 0 1 1.9-1h5.5a2.5 2.5 0 0 1 2.5 2.5 2.5 2.5 0 0 1-2.5 2.5h-5.5a2.5 2.5 0 0 1-2.2-1.4 2.5 2.5 0 0 1 .3-2.6zM135.5 182.8a2.5 2.5 0 0 1 1.9-1h5.5a2.5 2.5 0 0 1 2.5 2.5 2.5 2.5 0 0 1-2.5 2.5h-5.5a2.5 2.5 0 0 1-2.2-1.4 2.5 2.5 0 0 1 .3-2.6zM142.7 190.3a2.5 2.5 0 0 1 2-1h5.5a2.5 2.5 0 0 1 2.5 2.5 2.5 2.5 0 0 1-2.5 2.5h-5.5a2.5 2.5 0 0 1-2.3-1.4 2.5 2.5 0 0 1 .3-2.6z"/>
<path d="M150.4 197.4l1.5-.6h5.5a2.5 2.5 0 0 1 2.5 2.5 2.5 2.5 0 0 1-2.5 2.5h-5.5a2.5 2.5 0 0 1-2.3-1.6 2.5 2.5 0 0 1 .8-2.8zM150.4 182.4l1.5-.6h5.5a2.5 2.5 0 0 1 2.5 2.5 2.5 2.5 0 0 1-2.5 2.5h-5.5a2.5 2.5 0 0 1-2.3-1.6 2.5 2.5 0 0 1 .8-2.8zM157.6 189.9l1.6-.6h5.5a2.5 2.5 0 0 1 2.5 2.5 2.5 2.5 0 0 1-2.5 2.5h-5.5a2.5 2.5 0 0 1-2.4-1.6 2.5 2.5 0 0 1 .8-2.8zM164.9 197.4l1.5-.6h5.5a2.5 2.5 0 0 1 2.5 2.5 2.5 2.5 0 0 1-2.5 2.5h-5.5a2.5 2.5 0 0 1-2.3-1.6 2.5 2.5 0 0 1 .8-2.8zM164.9 182.4l1.5-.6h5.5a2.5 2.5 0 0 1 2.5 2.5 2.5 2.5 0 0 1-2.5 2.5h-5.5a2.5 2.5 0 0 1-2.3-1.6 2.5 2.5 0 0 1 .8-2.8zM172.1 189.9l1.6-.6h5.5a2.5 2.5 0 0 1 2.5 2.5 2.5 2.5 0 0 1-2.5 2.5h-5.5a2.5 2.5 0 0 1-2.4-1.6 2.5 2.5 0 0 1 .8-2.8zM179.4 197.4l1.5-.6h5.5a2.5 2.5 0 0 1 2.5 2.5 2.5 2.5 0 0 1-2.5 2.5h-5.5a2.5 2.5 0 0 1-2.3-1.6 2.5 2.5 0 0 1 .8-2.8zM179.4 182.4l1.5-.6h5.5a2.5 2.5 0 0 1 2.5 2.5 2.5 2.5 0 0 1-2.5 2.5h-5.5a2.5 2.5 0 0 1-2.3-1.6 2.5 2.5 0 0 1 .8-2.8zM186.6 189.9l1.6-.6h5.5a2.5 2.5 0 0 1 2.5 2.5 2.5 2.5 0 0 1-2.5 2.5h-5.5a2.5 2.5 0 0 1-2.4-1.6 2.5 2.5 0 0 1 .8-2.8zM193.9 182.4l1.5-.6h5.5a2.5 2.5 0 0 1 2.5 2.5 2.5 2.5 0 0 1-2.5 2.5h-5.5a2.5 2.5 0 0 1-2.3-1.6 2.5 2.5 0 0 1 .8-2.8zM193.9 197.4l1.5-.6h5.5a2.5 2.5 0 0 1 2.5 2.5 2.5 2.5 0 0 1-2.5 2.5h-5.5a2.5 2.5 0 0 1-2.3-1.6 2.5 2.5 0 0 1 .8-2.8zM201.1 189.9l1.6-.6h5.5a2.5 2.5 0 0 1 2.5 2.5 2.5 2.5 0 0 1-2.5 2.5h-5.5a2.5 2.5 0 0 1-2.4-1.6 2.5 2.5 0 0 1 .8-2.8z"/>
<path d="M208.4 182.4l1.5-.6h5.5a2.5 2.5 0 0 1 2.5 2.5 2.5 2.5 0 0 1-2.5 2.5h-5.5a2.5 2.5 0 0 1-2.3-1.6 2.5 2.5 0 0 1 .8-2.8zM208.4 197.4l1.5-.6h5.5a2.5 2.5 0 0 1 2.5 2.5 2.5 2.5 0 0 1-2.5 2.5h-5.5a2.5 2.5 0 0 1-2.3-1.6 2.5 2.5 0 0 1 .8-2.8zM215.6 189.9l1.6-.6h5.5a2.5 2.5 0 0 1 2.5 2.5 2.5 2.5 0 0 1-2.5 2.5h-5.5a2.5 2.5 0 0 1-2.4-1.6 2.5 2.5 0 0 1 .8-2.8zM222.9 182.4l1.5-.6h5.5a2.5 2.5 0 0 1 2.5 2.5 2.5 2.5 0 0 1-2.5 2.5h-5.5a2.5 2.5 0 0 1-2.3-1.6 2.5 2.5 0 0 1 .8-2.8zM222.9 197.4l1.5-.6h5.5a2.5 2.5 0 0 1 2.5 2.5 2.5 2.5 0 0 1-2.5 2.5h-5.5a2.5 2.5 0 0 1-2.3-1.6 2.5 2.5 0 0 1 .8-2.8zM451.3 185.8a5 5 0 0 1 3.8-1.7h11a5 5 0 0 1 5 5 5 5 0 0 1-5 5h-11a5 5 0 0 1-4.5-2.9 5 5 0 0 1 .7-5.4zM2 210l4-2 4 2M2 210l4 2 4-2M2 210h8M9.8 209.8l.1 .2M142.7 205.3a2.5 2.5 0 0 1 2-1h5.5a2.5 2.5 0 0 1 2.5 2.5 2.5 2.5 0 0 1-2.5 2.5h-5.5a2.5 2.5 0 0 1-2.3-1.4 2.5 2.5 0 0 1 .3-2.6zM157.6 204.9l1.6-.6h5.5a2.5 2.5 0 0 1 2.5 2.5 2.5 2.5 0 0 1-2.5 2.5h-5.5a2.5 2.5 0 0 1-2.4-1.6 2.5 2.5 0 0 1 .8-2.8z"/>
<path d="M172.1 204.9l1.6-.6h5.5a2.5 2.5 0 0 1 2.5 2.5 2.5 2.5 0 0 1-2.5 2.5h-5.5a2.5 2.5 0 0 1-2.4-1.6 2.5 2.5 0 0 1 .8-2.8zM186.6 204.9l1.6-.6h5.5a2.5 2.5 0 0 1 2.5 2.5 2.5 2.5 0 0 1-2.5 2.5h-5.5a2.5 2.5 0 0 1-2.4-1.6 2.5 2.5 0 0 1 .8-2.8zM201.1 204.9l1.6-.6h5.5a2.5 2.5 0 0 1 2.5 2.5 2.5 2.5 0 0 1-2.5 2.5h-5.5a2.5 2.5 0 0 1-2.4-1.6 2.5 2.5 0 0 1 .8-2.8zM215.6 204.9l1.6-.6h5.5a2.5 2.5 0 0 1 2.5 2.5 2.5 2.5 0 0 1-2.5 2.5h-5.5a2.5 2.5 0 0 1-2.4-1.6 2.5 2.5 0 0 1 .8-2.8zM584 210l4 2 4-2M584 210h8M584 210l4-2 4 2M584.3 209.8l-.2 .2M2 280h8M584 280h8M2 350h8M584 350h8"/>
<path d="M74.3 410v8M148.5 410v8M222.8 410v8M295 414h4M295 414l2 4M297 410l2 4M297 410l-2 4M297 410v8M299 414l-2 4M371.3 410v8M445.5 410v8"/>
<circle cx="137.4" cy="176.8" r="2.5"/>
<circle cx="229.9" cy="176.8" r="2.5"/>
<circle cx="137.4" cy="191.8" r="2.5"/>
<circle cx="229.9" cy="191.8" r="2.5"/>
<circle cx="137.4" cy="206.8" r="2.5"/>
<circle cx="229.9" cy="206.8" r="2.5"/>
</g>
<path d="M58 337.2h2.9" fill="none" stroke="#000" stroke-width=".43"/>
<path d="M253.6 144.3a2.89 2.89 0 0 0-4.1-2.6 2.89 2.89 0 0 0-.6 4.9 2.89 2.89 0 0 0 4.6-1.6l.1-.7M233.7 184.1a6.3 6.3 0 0 0-9.2-5.7 6.3 6.3 0 0 0-.9 10.8 6.3 6.3 0 0 0 10-4.1l.1-1" fill="none" stroke="#000" stroke-width=".32" stroke-dasharray="5.5 1.7 .5 1.1 .5 1.7" stroke-linecap="butt"/>
<path d="M448.8 410.4h144.2v8.6h-144.2z" fill-rule="evenodd" fill="#fff"/>
<path d="M473.9 412.3a1.52 1.52 0 0 1 1-1.5h1a1.58 1.58 0 0 1 .7 2.4l-3 3.8h3.5M510.3 409.6v9.4" fill="none" stroke="#000" stroke-width="1"/>
<path d="M389 404.4h32.1v4.7h-32.1z" fill-rule="evenodd" fill="#fff"/>
<g fill="none" stroke="#000" stroke-width=".42">
<path d="M391.3 405.4a.98 .98 0 0 0-1.2-.7 .98 .98 0 0 0-.7 1.2v.8a.98 .98 0 0 0 .7 1.2 .98 .98 0 0 0 1.2-.8M391.9 408l1.2-3.4 1.1 3.4M392.3 406.9h1.5M395.2 404.8l.7-.2a1.94 1.94 0 0 1 .6 2.7l-.2 .5-.7 .2a2.35 2.35 0 0 1-.4-3.2zM397.9 404.8l.7-.2a1.89 1.89 0 0 1 .6 2.7l-.3 .5-.6 .2a1.89 1.89 0 0 1-.7-2.7zM400.3 406.2h1.1a.9 .9 0 0 1 .7 .9 .9 .9 0 0 1-.7 .9h-1.1v-3.4h1.1a.8 .8 0 0 1 .7 .8 .8 .8 0 0 1-.7 .8M403.3 404.8l.6-.2a1.89 1.89 0 0 1 .7 2.7l-.3 .5-.7 .2a2.35 2.35 0 0 1-.3-3.2zM405.7 405.4l.1-.5a.89 .89 0 0 1 1.2-.1l.2 .1a1.17 1.17 0 0 1-.3 1.5l-1.4 1.6h1.9M409.8 404.6h-1.3l-.2 1.4a1.05 1.05 0 0 1 1.5 .1 1.05 1.05 0 0 1 0 1.5 1.05 1.05 0 0 1-1.5 0l-.1-.3M412.7 405.1a.82 .82 0 0 0-1.3-.3 3.1 3.1 0 0 0 0 3 .96 .96 0 0 0 1.4-.9 .96 .96 0 0 0-1.4-.9l-.4 .9M413.8 404.6h1.5l-.8 1.3a1.01 1.01 0 0 1 .9 1.5 1.01 1.01 0 0 1-1.8-.1M417.9 404.6h-1.4l-.1 1.4a1.05 1.05 0 0 1 1.4 .1 1.05 1.05 0 0 1 0 1.5 1.05 1.05 0 0 1-1.4 0l-.1-.3"/>
<path d="M419 404.6h1.8l-1.3 3.4"/>
</g>
<path d="M431 366.7h19.1v3.4h-19.1z" fill-rule="evenodd" fill="#fff"/>
<path d="M431.4 366.9v1.7l.5 .7 .6-.4 .1-2M436.5 367.2a.73 .73 0 0 0-.7-.4 .73 .73 0 0 0-.6 .6l1.3 1.2v.3l-.4 .4-.9-.4M437.7 366.9v2.4M440.3 366.9v2.4l-1.2-2.4v2.4M442.3 367.4a.72 .72 0 0 0-.8-.5 .72 .72 0 0 0-.6 .9v.6a.72 .72 0 0 0 .7 .9 .72 .72 0 0 0 .7-.9h-.4M442.7 369.3l.9-2.4 .9 2.4M443.1 368.5h1M444.9 368l1.1-.1 .1-.8-1.2-.2v2.4M445.6 368l.6 1.3M446.6 369.3l.9-2.4 .8 2.4M446.9 368.5h1.1M448.7 369.3v-2.4l.7 2.4 .6-2.4v2.4" fill="none" stroke="#000" stroke-width=".42"/>
<path d="M456.3 362.4h10.7v2.6h-10.7z" fill-rule="evenodd" fill="#fff"/>
<path d="M456.6 362.9l.3-.4h.3l.3 .4-1 1.5h1.1M459 362.8l-.1-.2a.94 .94 0 0 0-1 .7 .94 .94 0 0 0 .7 1.1 .54 .54 0 0 0 .5-.8 .54 .54 0 0 0-.9-.1l-.1 .3M460.4 362.5l-.1 1.7-.6 .1-.2-.5M461.1 362.5v1.3l.5 .6 .5-.3v-1.6M463.7 362.5v1.9l-1-1.9v1.9M464.3 362.9l.3-.4 .5 .2v.5l-.9 1.2h1M466.8 363.8h-1.1l.8-1.3v1.9" fill="none" stroke="#000" stroke-width=".34"/>
<path d="M429 405h6.9v4.1h-6.9z" fill-rule="evenodd" fill="#fff"/>
<path d="M429.7 405.4l.6-.1a1.81 1.81 0 0 1 0 2.8h-.3a2.05 2.05 0 0 1-.3-2.7zM432 405.4l.6-.1a1.81 1.81 0 0 1 0 2.8h-.3a2.05 2.05 0 0 1-.3-2.7zM434 406l.5-.7 .7 .1 .2 .4-.3 1-1.2 1.3h1.6" fill="none" stroke="#000" stroke-width=".42"/>
<text font-size="10.4" x="529.3" y="406.5">92187151</text>
<text font-size="9.8" x="485.9" y="418.7">NOT FOR PRODUCTION</text>
<g font-size="9.1">
<text x="174.2" y="135">B</text>
<text x="455.4" y="134">A</text>
<text x="305.1" y="141.3">A</text>
<text x="467.1" y="216.4">B</text>
</g>
<text font-size="8.5" x="387.3" y="350.2">METRIC</text>
<text font-size="7.8" x="3.5" y="387">A</text>
<g font-size="5.2">
<text x="35.4" y="7.1">8</text>
<text x="109.6" y="7.1">7</text>
<text x="183.9" y="7.1">6</text>
<text x="258.1" y="7.1">5</text>
<text x="332.4" y="7.1">4</text>
<text x="406.6" y="7.1">3</text>
<text x="480.9" y="7.1">2</text>
<text x="555.1" y="7.1">1</text>
<text x="3.5" y="36">F</text>
<text x="587.5" y="36">F</text>
<text x="3.5" y="106">E</text>
<text x="587.5" y="106">E</text>
<text x="3.5" y="176">D</text>
<text x="587.5" y="176">D</text>
<text x="587.5" y="246">C</text>
<text x="3.5" y="246">C</text>
<text x="3.5" y="316">B</text>
<text x="587.5" y="316">B</text>
<text x="19.3" y="341">APPLICABLE</text>
<text x="60.5" y="341">STANDARDS</text>
<text x="558.2" y="370.2">7.53 kg</text>
<text x="389.3" y="380.2">SEE NOTES</text>
<text x="487.8" y="380.2">NONE</text>
<text x="587.5" y="386">A</text>
<text x="389.3" y="390.2">SEE NOTES</text>
<text x="487.8" y="390.2">PLATE, DOOR, SIDE</text>
<text x="13.4" y="407.9">ECO REV</text>
<text x="85.6" y="407.9">CHANGES</text>
<text x="168.4" y="407.9">BY</text>
<text x="185.3" y="407.9">DATE</text>
<text x="202.4" y="407.9">ECO REV</text>
<text x="274.6" y="407.9">CHANGES</text>
<text x="357.4" y="407.9">BY</text>
<text x="374.3" y="407.9">DATE</text>
<text x="487.3" y="408.2">CNH0</text>
<text x="503.6" y="408.2">0/0</text>
<text x="35.4" y="417.1">8</text>
<text x="109.6" y="417.1">7</text>
<text x="183.9" y="417.1">6</text>
<text x="258.1" y="417.1">5</text>
<text x="332.4" y="417.1">4</text>
<text x="406.6" y="417.1">3</text>
<text x="555.2" y="417.1">1</text>
</g>
<g font-size="4.6">
<text x="193.7" y="22.4">+1</text>
<text x="188.4" y="25">33</text>
<text x="196.6" y="27.6">0</text>
<text x="248.9" y="28.6">100± 1</text>
<text x="291.8" y="66.5">2X R50</text>
<text x="469.1" y="73.3">8.4± 0.1</text>
<text x="93.1" y="78.2">60± 0.5</text>
<text x="176.4" y="78.2">430± 1</text>
<text x="209.4" y="93.9">+0.2</text>
<text x="304.9" y="94.6">+0.2</text>
<text x="198.9" y="96.5">29.2</text>
<text x="212.3" y="99.2">0</text>
<text x="294.4" y="97.2">32.4</text>
<text x="307.8" y="99.9">0</text>
<text x="470.7" y="100.5">13± 0.2</text>
<text x="81.2" y="110">491± 1</text>
<text x="190" y="118.9">14.6± 0.2</text>
<text x="273.5" y="123.7">70.9± 0.5</text>
<text x="412.5" y="121.4">2X R</text>
<text x="57.9" y="129.7">715± 1</text>
<text x="306.4" y="128.2">142± 0.5</text>
<text x="145.3" y="135">SEE DETAIL</text>
<text x="436.7" y="134">DETAIL</text>
<text x="510.8" y="133.5">REFERENCE ISOMETRIC VIEW</text>
<text x="276.2" y="141.3">SEE DETAIL</text>
<text x="436.8" y="140.1">SCALE 2:1</text>
<text x="529.8" y="138.9">SCALE 2:15</text>
<text x="329.7" y="145">592.4± 1</text>
<text x="150.8" y="154.9">11± 0.5</text>
<text x="205.1" y="156.3">2X R11</text>
<text x="164.2" y="163.8">6X 58± 0.5</text>
<text x="286.7" y="172.4">2X 60± 0.5</text>
<text x="409.8" y="171.9">32X 42± 0.5</text>
<text x="76" y="176">6X</text>
<text x="88.6" y="176">20± 0.5</text>
<text x="487" y="174.5">32X 20± 0.5</text>
<text x="303.9" y="182.5">292.5± 0.5</text>
<text x="88.8" y="193.6">60± 0.5</text>
<text x="425" y="201.4">64X R</text>
<text x="73.7" y="212.9">30± 0.5</text>
<text x="448.5" y="216.4">DETAIL</text>
<text x="85.3" y="226.1">3X R70</text>
<text x="116.5" y="226.9">40± 0.5</text>
<text x="170" y="226.9">5X 58± 0.5</text>
<text x="448.5" y="222.5">SCALE 1:2</text>
<text x="286.7" y="233.1">42± 0.5</text>
<text x="79.9" y="238.2">90± 0.5</text>
<text x="173.8" y="238.3">370± 0.5</text>
<text x="380" y="237.1">5</text>
<text x="382.7" y="234.5">+1.10</text>
<text x="382.7" y="239.7">-0.49</text>
<text x="184.5" y="248.5">615± 1</text>
<text x="17.7" y="263.9">NOTES:</text>
<text x="17.7" y="274.4">1. ALL DIMENSIONAL TOLERANCES ARE ± 1.5 mm UNLESS</text>
<text x="25.6" y="279.7">OTHERWISE SPECIFIED. ALL ANGLE DIM</text>
<text x="114.9" y="279.7">ENSIONS ARE</text>
<text x="25.6" y="284.9">± 2° UNLESS OTHERWISE SPECIFIED. ALL MACHINED</text>
<text x="25.6" y="290.2">SURFACE ROUGHNESS IS 6.</text>
<text x="86" y="290.2">3 MICROMETRES MAXIMUM</text>
<text x="25.6" y="295.4">UNLESS OTHERWISE SPECIFIED.</text>
<text x="17.7" y="305.9">2. REMOVE ALL BURRS AND SHARP EDGES</text>
<text x="484.3" y="312.2">CNH MATERIAL:</text>
<text x="484.3" y="317.5">HR PLATE, CNH MAT1015, GRADE A1, RSTR</text>
<text x="484.3" y="328">LOCAL MATERIAL:</text>
<text x="484.3" y="333.2">HR PLATE, IS 2062, GRADE E 250 BR</text>
<text x="484.3" y="338.5">NO ALTERNATE MATERIAL PERMITTED</text>
<text x="537" y="360.2">A2/PRO</text>
<text x="559.5" y="360.2">1:4</text>
<text x="575.3" y="360.2">PT</text>
<text x="389.3" y="370.2">A BARSKAR</text>
<text x="509.3" y="370.2">P DAS</text>
<text x="389.3" y="399.2">952NX</text>
<text x="442.2" y="408.2">1</text>
<text x="450.5" y="408.2">1</text>
</g>
<g font-size="3.9">
<text x="10.7" y="325.5">ES-D342</text>
<text x="37" y="325.5">SPEC THERMAL CUT QUALITY</text>
<text x="10.7" y="330.1">DWGB001</text>
<text x="13.8" y="334.9">STANDARD</text>
<text x="37" y="330.1">DRW INTERPRETATION AND SPECS</text>
<text x="53.5" y="334.9">DESCRIPTION</text>
</g>
<g font-size="3.3">
<text x="424.3" y="346.2">THE INFORMATION HEREON IS CONFIDENTIAL AND THE PROPRIETARY PROPERTY OF CNH</text>
<text x="555.6" y="346.2">INDUSTRIAL N.V.</text>
<text x="424.3" y="350">AND/0R ITS SUBSIDIARIES.</text>
<text x="472.7" y="350">ANY USE, EXCEPT THAT FOR WHICH IT MAY BE LOANED, IS</text>
<text x="563.8" y="350">PROHIBITED.</text>
<text x="424.3" y="356.2">UNLESS OTHERWISE SPECIFIED ALL DIMENSIONS ARE</text>
<text x="424.3" y="360">IN MILLIMETERS, SURFACE FINISH IN MICROMETERS Ra.</text>
<text x="199.2" y="400.7">35380749</text>
<text x="199.2" y="396.1">35391020</text>
<text x="218.1" y="400.7">A</text>
<text x="218.1" y="396.1">B</text>
<text x="223.9" y="400.7">RELEASED DRAWING</text>
<text x="223.9" y="396.1">DIM 292.5± 0.5 WAS 283.5± 0.5 (4D)</text>
<text x="354.7" y="400.7">F JOHN</text>
<text x="354.7" y="396.1">F JOHN</text>
<text x="373.7" y="400.7">26DEC23</text>
<text x="373.7" y="396.1">20JUN24</text>
<text x="446" y="408.2">OF</text>
</g>
<text font-size="2.9" x="459.8" y="395.6">PROPERTY OF</text>
<g font-size="2.6">
<text x="388.9" y="354.7">THIRD ANGLE PROJECTION</text>
<text x="499.3" y="354.5">DOC NO. - HOM NO</text>
<text x="538.8" y="354.5">SIZE/SYS</text>
<text x="556" y="354.5">DWG SCALE</text>
<text x="572.1" y="354.5">DSGN CTRL</text>
<text x="389.3" y="364.5">DRAWN BY</text>
<text x="415.8" y="364.5">26DEC23</text>
<text x="429.3" y="364.5">CHECKED BY</text>
<text x="469.3" y="364.5">MATERIAL BY</text>
<text x="509.3" y="364.5">APPROVED BY</text>
<text x="535.8" y="364.5">26DEC23</text>
<text x="553.6" y="364.5">APPROXIMATE MASS</text>
<text x="389.3" y="374.5">LOCAL MATERIAL</text>
<text x="487.8" y="374.5">REFERENCE PART</text>
<text x="389.3" y="384.5">CNH MATERIAL</text>
<text x="487.8" y="384.5">DESCRIPTION</text>
<text x="389.3" y="394.5">MODEL</text>
<text x="488.1" y="395">CAGE CODE: 10988</text>
<text x="515.8" y="394.5">PART NUMBER</text>
<text x="487.3" y="399">SC CLASS</text>
<text x="500.8" y="402">TOTAL SC'S</text>
<text x="501.5" y="399">CRITICAL/</text>
<text x="389.3" y="402.5">TEAMCENTER ITEM ID</text>
<text x="429.4" y="402.5">TC REV</text>
<text x="442.9" y="402.5">SHEET</text>
</g>
</svg>
